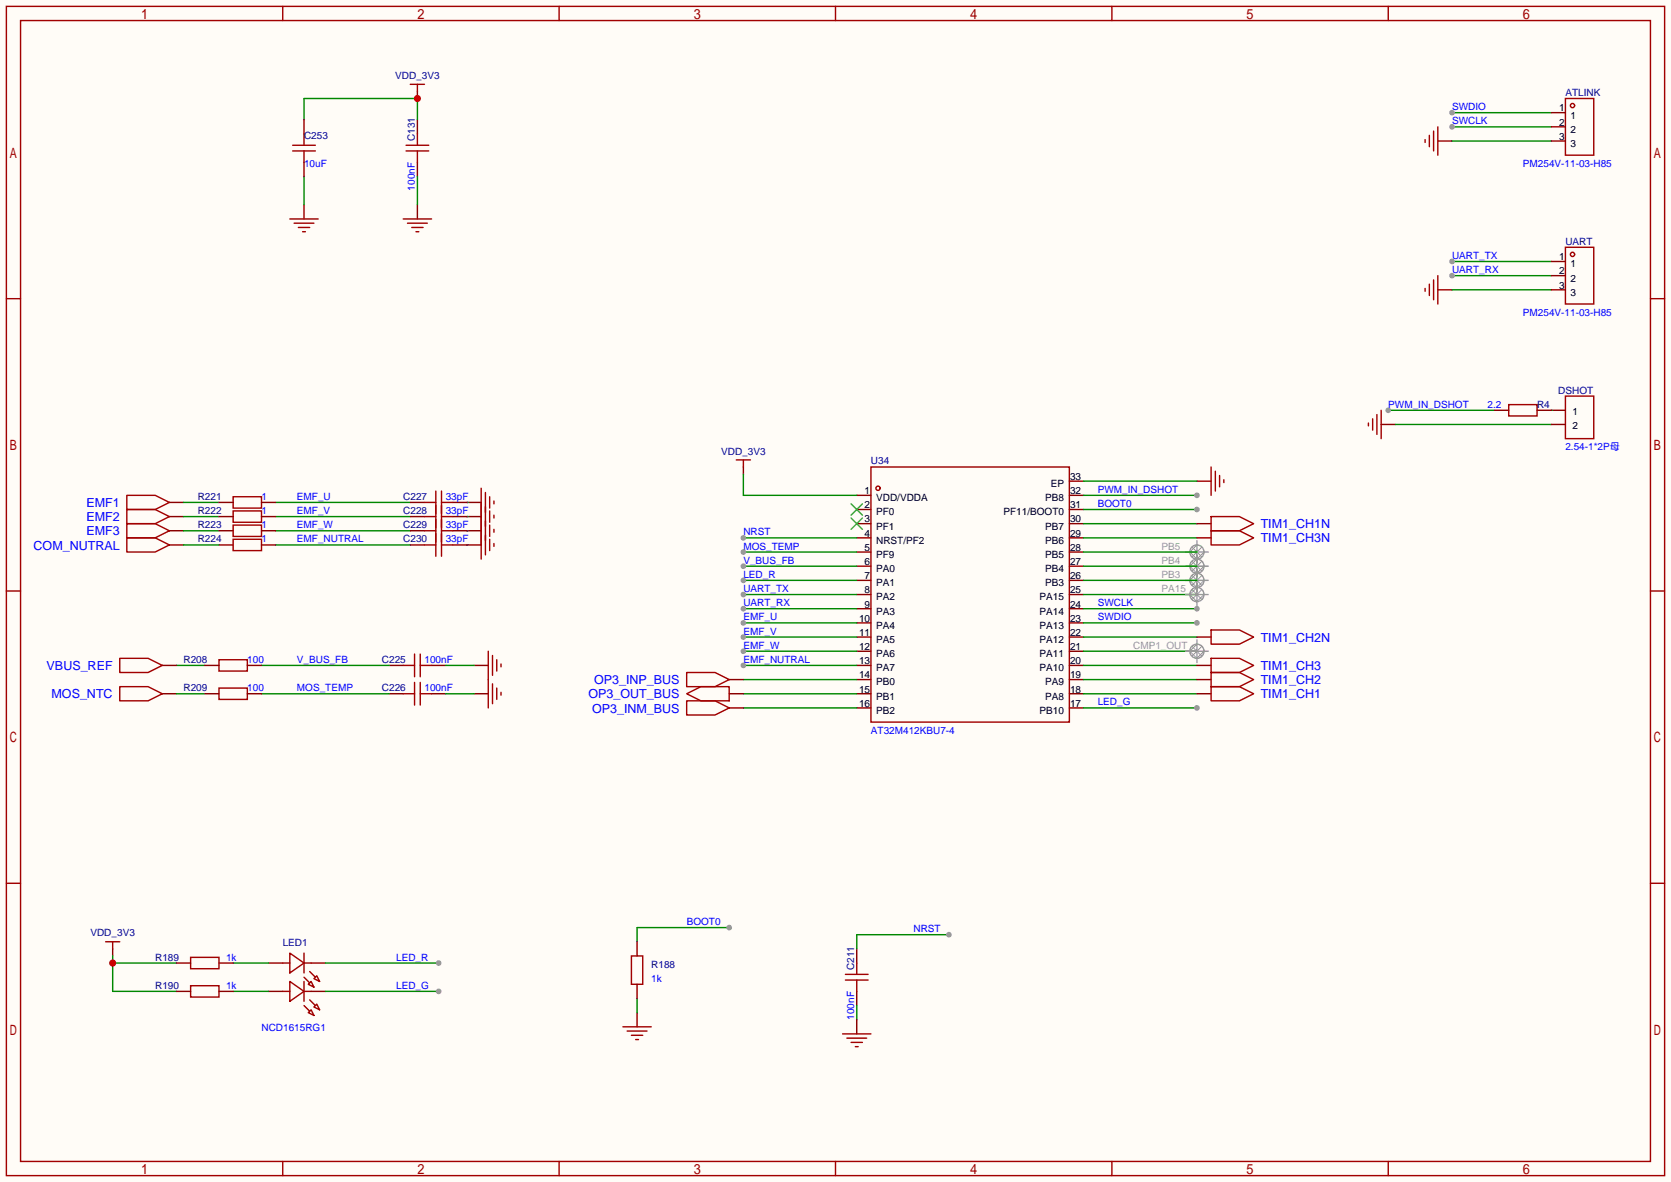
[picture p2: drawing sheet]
<svg xmlns="http://www.w3.org/2000/svg" width="299mm" height="212mm" viewBox="0 0 299 212" stroke-linecap="round" stroke-linejoin="round" font-family="sans-serif">
<path d="M0 0h299.5v211.8h-299.5z" fill="#fffcf7"/>
<g fill="none" stroke="#a10000" stroke-width=".25">
<path d="M1.1 1.1h297.2v209.6h-297.2zM3.7 3.7h292.1v204.5h-292.1zM50.7 1.1v2.6M100.2 1.1v2.6M149.7 1.1v2.6M199.3 1.1v2.6M248.8 1.1v2.6M1.1 53.5h2.6M295.8 53.5h2.5M1.1 105.9h2.6M295.8 105.9h2.5M1.1 158.3h2.6"/>
<path d="M295.8 158.3h2.5M50.7 208.2v2.5M100.2 208.2v2.5M149.7 208.2v2.5M199.3 208.2v2.5M248.8 208.2v2.5"/>
</g>
<path d="M260.2 20.2h17.8" fill="none" stroke="#008700" stroke-width=".25"/>
<circle cx="260.2" cy="20.2" r=".51" fill="#999"/>
<path d="M257.7 25.3h2.5" fill="none" stroke="#870000" stroke-width=".25"/>
<path d="M255.4 25v.5M256.2 24.3v2M256.9 23.5v3.6M257.7 22.7v5.1" fill="none" stroke="#a10000" stroke-width=".25"/>
<path d="M260.2 25.3h17.8M260.2 22.7h17.8" fill="none" stroke="#008700" stroke-width=".25"/>
<circle cx="260.2" cy="22.7" r=".51" fill="#999"/>
<g fill="none" stroke="#870000" stroke-width=".25">
<path d="M153.5 88.8h2.6M153.5 91.3h2.6M153.5 93.9h2.6M153.5 96.4h2.6M153.5 98.9h2.6M191.6 86.2h2.6M191.6 88.8h2.6M191.6 91.3h2.6M191.6 93.9h2.6M191.6 96.4h2.6M191.6 98.9h2.6M153.5 101.5h2.6"/>
<path d="M153.5 104h2.6M153.5 106.6h2.6M153.5 109.1h2.6M153.5 111.6h2.6M153.5 114.2h2.6M153.5 116.7h2.6M153.5 119.3h2.6M191.6 101.5h2.6M191.6 104h2.6M191.6 106.6h2.6M191.6 109.1h2.6M191.6 111.6h2.6"/>
<path d="M191.6 114.2h2.6M191.6 116.7h2.6M191.6 119.3h2.6M153.5 121.8h2.6M153.5 124.3h2.6M153.5 126.9h2.6M191.6 121.8h2.6M191.6 124.3h2.6M191.6 126.9h2.6"/>
</g>
<path d="M152.5 92.8l2.1 2.1M152.5 90.3l2.1 2M154.6 92.8l-2.1 2.1M154.6 90.3l-2.1 2" fill="none" stroke="#3c3" stroke-width=".25"/>
<g fill="none" stroke="#a10000" stroke-width=".25">
<path d="M156.1 83.7h35.5v45.7h-35.5z"/>
<circle cx="157.4" cy="87.5" r=".38"/>
</g>
<path d="M133.2 96.4h20.3" fill="none" stroke="#008700" stroke-width=".25"/>
<circle cx="133.2" cy="96.4" r=".51" fill="#999"/>
<path d="M74.8 16.4v1.3M74.8 21.5v2.5M74.8 29.1v2.5M74.8 36.7v2.5M214.5 86.2h2.5" fill="none" stroke="#870000" stroke-width=".25"/>
<path d="M72.3 39.2h5M72.8 27.1h4M72.8 26h4M74.8 24v2M74.8 27.1v2M73 40h3.6M73.8 40.8h2M74.5 41.5h.6M217 83.7v5.1M217.8 84.5v3.5M218.6 85.2v2M219.3 86v.5" fill="none" stroke="#a10000" stroke-width=".25"/>
<path d="M54.5 21.5v-3.8h20.3v3.8M74.8 31.6v5.1M194.2 86.2h20.3" fill="none" stroke="#008700" stroke-width=".25"/>
<circle cx="74.8" cy="17.7" r=".63" fill="#c00"/>
<path d="M73.5 15.1h2.6M74.8 15.1v1.3M132 82.4h2.5M133.2 82.4v1.3" fill="none" stroke="#a10000" stroke-width=".25"/>
<path d="M133.2 83.7v1.3" fill="none" stroke="#870000" stroke-width=".25"/>
<path d="M133.2 85v3.8h20.3M194.2 111.6h20.3" fill="none" stroke="#008700" stroke-width=".25"/>
<circle cx="214.5" cy="111.6" r=".51" fill="#999"/>
<path d="M194.2 109.1h20.3" fill="none" stroke="#008700" stroke-width=".25"/>
<circle cx="214.5" cy="109.1" r=".51" fill="#999"/>
<path d="M133.2 98.9h20.3" fill="none" stroke="#008700" stroke-width=".25"/>
<circle cx="133.2" cy="98.9" r=".51" fill="#999"/>
<path d="M133.2 101.5h20.3" fill="none" stroke="#008700" stroke-width=".25"/>
<circle cx="133.2" cy="101.5" r=".51" fill="#999"/>
<path d="M133.2 104h20.3" fill="none" stroke="#008700" stroke-width=".25"/>
<circle cx="133.2" cy="104" r=".51" fill="#999"/>
<path d="M133.2 106.6h20.3" fill="none" stroke="#008700" stroke-width=".25"/>
<circle cx="133.2" cy="106.6" r=".51" fill="#999"/>
<path d="M133.2 109.1h20.3" fill="none" stroke="#008700" stroke-width=".25"/>
<circle cx="133.2" cy="109.1" r=".51" fill="#999"/>
<path d="M133.2 111.6h20.3" fill="none" stroke="#008700" stroke-width=".25"/>
<circle cx="133.2" cy="111.6" r=".51" fill="#999"/>
<path d="M133.2 114.2h20.3" fill="none" stroke="#008700" stroke-width=".25"/>
<circle cx="133.2" cy="114.2" r=".51" fill="#999"/>
<path d="M133.2 116.7h20.3" fill="none" stroke="#008700" stroke-width=".25"/>
<circle cx="133.2" cy="116.7" r=".51" fill="#999"/>
<path d="M133.2 119.3h20.3" fill="none" stroke="#008700" stroke-width=".25"/>
<circle cx="133.2" cy="119.3" r=".51" fill="#999"/>
<path d="M194.2 96.4h20.3M194.2 93.9h20.3M194.2 91.3h20.3M194.2 119.3h20.3M194.2 116.7h20.3M194.2 114.2h20.3M133.2 121.8h20.3M133.2 124.3h20.3M133.2 126.9h20.3M194.2 121.8h20.3M194.2 124.3h20.3" fill="none" stroke="#008700" stroke-width=".25"/>
<circle cx="214.5" cy="91.3" r=".51" fill="#999"/>
<path d="M153.5 170.1v2.5M153.5 177.7v2.5" fill="none" stroke="#870000" stroke-width=".25"/>
<path d="M151.5 175.6h4.1M151.5 174.6h4.1M153.5 172.6v2M153.5 175.6v2.1" fill="none" stroke="#a10000" stroke-width=".25"/>
<path d="M170.1 167.5h-16.6v2.6M153.5 180.2v2.6" fill="none" stroke="#008700" stroke-width=".25"/>
<circle cx="170.1" cy="167.5" r=".51" fill="#999"/>
<path d="M114.2 181.5v2.5M153.5 182.8v2.5" fill="none" stroke="#870000" stroke-width=".25"/>
<path d="M111.6 184h5.1M112.4 184.8h3.6M113.2 185.5h2M113.9 186.3h.5M151 185.3h5.1M151.8 186.1h3.5M152.5 186.8h2.1M153.3 187.6h.5" fill="none" stroke="#a10000" stroke-width=".25"/>
<path d="M114.2 178.9v2.6M130.7 166.2h-16.5v2.6" fill="none" stroke="#008700" stroke-width=".25"/>
<circle cx="130.7" cy="166.2" r=".51" fill="#999"/>
<path d="M194.2 106.6h20.3M41.8 172.6h6.3M58.3 172.6h20.3" fill="none" stroke="#008700" stroke-width=".25"/>
<g fill="none" stroke="#a10000" stroke-width=".25">
<path d="M18.9 168.8h2.6M20.2 168.8v1.3M50.7 177.7h1.2M50.7 172.6h1.2M51.9 175.9l2.6 1.8-2.6 1.8zM51.9 170.8l2.6 1.8-2.6 1.8zM54.5 177.7h1.3M54.5 170.8v3.6M54.5 175.9v3.6M54.5 172.6h1.3M54.5 175.1l1 1M55.5 179.2l1 1"/>
<path d="M55.5 174.1l1 1M55.8 175.9l.5 1-1.1-.5zM56.3 175.4l.5-.5 .5 1zM54.5 180.2l1 1M55.8 181l.5 1-1.1-.5zM56.3 180.5l.5-.5 .5 1z"/>
</g>
<path d="M20.2 170.1v1.2M48.1 177.7h2.6M48.1 172.6h2.6M55.8 177.7h2.5M55.8 172.6h2.5" fill="none" stroke="#870000" stroke-width=".25"/>
<circle cx="78.6" cy="172.6" r=".51" fill="#999"/>
<path d="M41.8 177.7h6.3M58.3 177.7h20.3" fill="none" stroke="#008700" stroke-width=".25"/>
<circle cx="78.6" cy="177.7" r=".51" fill="#999"/>
<path d="M20.2 171.3v6.4h11.4M20.2 172.6h11.4" fill="none" stroke="#008700" stroke-width=".25"/>
<circle cx="20.2" cy="172.6" r=".63" fill="#c00"/>
<g fill="none" stroke="#870000" stroke-width=".25">
<path d="M30.4 90h2.5M30.4 92.6h2.5M30.4 95.1h2.5M30.4 97.7h2.5M83.7 90h2.5M83.7 92.6h2.5M83.7 95.1h2.5M83.7 97.7h2.5M214.5 96.4h2.5M69.7 119.3h2.6M77.3 119.3h2.6M85 119.3h2.5"/>
<path d="M214.5 119.3h2.5M214.5 114.2h2.5M29.1 124.3h2.5M69.7 124.3h2.6M77.3 124.3h2.6M85 124.3h2.5M130.7 124.3h2.5M130.7 121.8h2.5M130.7 126.9h2.5M214.5 124.3h2.5M214.5 121.8h2.5"/>
</g>
<g fill="none" stroke="#a10000" stroke-width=".25">
<path d="M22.7 88.8h5.1l2.6 1.2-2.6 1.3h-5.1zM22.7 91.3h5.1l2.6 1.3-2.6 1.3h-5.1zM22.7 93.9h5.1l2.6 1.2-2.6 1.3h-5.1zM22.7 96.4h5.1l2.6 1.3-2.6 1.2h-5.1zM86.2 87.5v12.7M87 88.3v11.1M87.8 89v2.1M87.8 91.6v2M87.8 94.1v2M87.8 96.6v2.1M88.5 89.8v.5M88.5 92.3v.5"/>
<path d="M88.5 94.9v.5M88.5 97.4v.5M217 95.1h5.1l2.6 1.3-2.6 1.3h-5.1zM72.3 119.3h2M74.3 117.2v4.1M75.3 117.2v4.1M75.3 119.3h2M87.5 116.7v10.2M88.3 117.5v3.5M89 118.2v2.1M89.8 119v.5M217 118h5.1l2.6 1.3-2.6 1.2h-5.1z"/>
<path d="M217 112.9h5.1l2.6 1.3-2.6 1.2h-5.1zM21.5 123.1h5l2.6 1.2-2.6 1.3h-5zM72.3 124.3h2M74.3 122.3v4.1M75.3 122.3v4.1M75.3 124.3h2M88.3 122.6v3.5M89 123.3v2M89.8 124.1v.5M123.1 124.3l2.5-1.2h5.1v2.5h-5.1zM123.1 120.5h5l2.6 1.3-2.6 1.3h-5zM123.1 125.6h5l2.6 1.3-2.6 1.2h-5z"/>
<path d="M217 123.1h5.1l2.6 1.2-2.6 1.3h-5.1zM217 120.5h5.1l2.6 1.3-2.6 1.3h-5.1z"/>
</g>
<g fill="none" stroke="#008700" stroke-width=".25">
<path d="M260.2 46.9h17.8M32.9 90h6.3M32.9 92.6h6.3M32.9 95.1h6.3M32.9 97.7h6.3M49.4 90h24.1M49.4 92.6h24.1M49.4 95.1h24.1M49.4 97.7h24.1M83.7 90h.1M83.7 92.6h.1M83.7 95.1h.1"/>
<path d="M83.7 97.7h.1M31.6 119.3h5.1M46.9 119.3h22.8M79.9 119.3h5.1M31.6 124.3h5.1M46.9 124.3h22.8M79.9 124.3h5.1"/>
</g>
<circle cx="260.2" cy="46.9" r=".51" fill="#999"/>
<path d="M257.7 51.9h2.5" fill="none" stroke="#870000" stroke-width=".25"/>
<path d="M255.4 51.7v.5M256.2 50.9v2.1M256.9 50.2v3.5M257.7 49.4v5.1" fill="none" stroke="#a10000" stroke-width=".25"/>
<path d="M260.2 51.9h17.8M260.2 49.4h17.8" fill="none" stroke="#008700" stroke-width=".25"/>
<circle cx="260.2" cy="49.4" r=".51" fill="#999"/>
<path d="M247.5 76.1h2.6" fill="none" stroke="#870000" stroke-width=".25"/>
<path d="M245.2 75.8v.5M246 75.1v2M246.8 74.3v3.6M247.5 73.5v5.1" fill="none" stroke="#a10000" stroke-width=".25"/>
<path d="M248.8 73.5h19M250.1 76.1h27.9" fill="none" stroke="#008700" stroke-width=".25"/>
<circle cx="248.8" cy="73.5" r=".51" fill="#999"/>
<g fill="none" stroke="#a10000" stroke-width=".25">
<path d="M280.5 17.7h5.1v10.1h-5.1zM280.5 44.3h5.1v10.2h-5.1zM280.5 71h5.1v7.6h-5.1zM41.8 89h5.1v2.1h-5.1zM41.8 91.6h5.1v2h-5.1zM41.8 94.1h5.1v2h-5.1zM41.8 96.6h5.1v2.1h-5.1zM76.1 90h2M76.1 92.6h2M76.1 95.1h2M76.1 97.7h2M78.1 88v11.7"/>
<path d="M79.1 88v11.7M79.1 90h2.1M79.1 92.6h2.1M79.1 95.1h2.1M79.1 97.7h2.1M21.5 118h5l2.6 1.3-2.6 1.2h-5zM39.2 118.2h5.1v2.1h-5.1zM39.2 123.3h5.1v2h-5.1zM34.2 171.6h5v2h-5zM34.2 176.7h5v2h-5zM113.2 171.3h2v5.1h-2z"/>
<circle cx="281.8" cy="18.9" r=".38"/>
<circle cx="281.8" cy="45.6" r=".38"/>
</g>
<g fill="none" stroke="#870000" stroke-width=".25">
<path d="M278 20.2h2.5M278 22.7h2.5M278 25.3h2.5M278 46.9h2.5M278 49.4h2.5M278 51.9h2.5M278 73.5h2.5M278 76.1h2.5M39.2 90h2.6M39.2 92.6h2.6M39.2 95.1h2.6M39.2 97.7h2.6"/>
<path d="M46.9 90h2.5M46.9 92.6h2.5M46.9 95.1h2.5M46.9 97.7h2.5M73.5 90h2.6M73.5 92.6h2.6M73.5 95.1h2.6M73.5 97.7h2.6M81.2 90h2.5M81.2 92.6h2.5M81.2 95.1h2.5M81.2 97.7h2.5"/>
<path d="M29.1 119.3h2.5M36.7 119.3h2.5M44.3 119.3h2.6M36.7 124.3h2.5M44.3 124.3h2.6M31.6 172.6h2.6M31.6 177.7h2.6M39.2 172.6h2.6M39.2 177.7h2.6M114.2 168.8v2.5M114.2 176.4v2.5"/>
</g>
<path d="M194.2 88.8h20.3" fill="none" stroke="#008700" stroke-width=".25"/>
<circle cx="214.5" cy="88.8" r=".51" fill="#999"/>
<g fill="none" stroke="#999" stroke-width=".25">
<path d="M212.5 98.9h4M214.5 96.9v9.1M212.5 101.5h4M212.5 104h4"/>
<circle cx="214.5" cy="98.9" r="1.27"/>
<circle cx="214.5" cy="101.5" r="1.27"/>
<circle cx="214.5" cy="104" r="1.27"/>
</g>
<path d="M213.6 98l1.8 1.8M214.5 97.7l-1.3 1.2 1.3 1.3M215.4 98l-1.8 1.8M215.8 98.9l-2.6 2.6 1.3 1.2M213.6 100.6l1.8 1.8M213.6 103.1l1.8 1.8M215.4 100.6l-1.8 1.8M215.4 103.1l-1.8 1.8M215.8 101.5l-2.6 2.5 1.3 1.3 1.3-1.3" fill="none" stroke="#999" stroke-width=".18"/>
<path d="M194.2 98.9h20.3M194.2 101.5h20.3M194.2 104h20.3M194.2 126.9h20.3" fill="none" stroke="#008700" stroke-width=".25"/>
<path d="M214.5 93.9h2.5" fill="none" stroke="#870000" stroke-width=".25"/>
<path d="M217 92.6h5.1l2.6 1.3-2.6 1.2h-5.1z" fill="none" stroke="#a10000" stroke-width=".25"/>
<circle cx="214.5" cy="126.9" r=".51" fill="#999"/>
<path d="M54.5 21.5v2.5M54.5 29.1v2.5M54.5 36.7v2.5M267.8 73.5h2.6M275.5 73.5h2.5" fill="none" stroke="#870000" stroke-width=".25"/>
<path d="M51.9 39.2h5.1M52.5 26h4M52.5 27.1h4M54.5 24v2M54.5 27.1v2M52.7 40h3.6M53.5 40.8h2M54.2 41.5h.5M270.4 72.5h5.1v2h-5.1z" fill="none" stroke="#a10000" stroke-width=".25"/>
<path d="M54.5 31.6v5.1M278 73.5h.1" fill="none" stroke="#008700" stroke-width=".25"/>
<g fill="none" stroke="#999" stroke-width=".25">
<path d="M212.5 106.6h4M212.5 116.7h4M214.5 104.5v4.1M214.5 114.7v4"/>
<circle cx="214.5" cy="106.6" r="1.27"/>
<circle cx="214.5" cy="116.7" r="1.27"/>
</g>
<path d="M213.6 105.7l1.8 1.8M213.6 115.8l1.8 1.8M214.5 105.3l-1.3 1.3 1.3 1.2 1.3-1.2M214.5 115.4l-1.3 1.3 1.3 1.3 1.3-1.3M215.4 105.7l-1.8 1.8M215.4 115.8l-1.8 1.8" fill="none" stroke="#999" stroke-width=".18"/>
<g font-size="2.2" fill="#00f">
<text x="15.5" y="90.9">EMF1</text>
<text x="15.5" y="93.4">EMF2</text>
<text x="15.5" y="95.9">EMF3</text>
<text x="225.9" y="94.7">TIM1_CH1N</text>
<text x="6" y="98.5">COM_NUTRAL</text>
<text x="225.9" y="97.2">TIM1_CH3N</text>
<text x="225.9" y="115">TIM1_CH2N</text>
<text x="8.4" y="120.1">VBUS_REF</text>
<text x="9.2" y="125.2">MOS_NTC</text>
<text x="105.5" y="125.2">OP3_OUT_BUS</text>
<text x="106.5" y="122.6">OP3_INP_BUS</text>
<text x="225.9" y="125.2">TIM1_CH1</text>
<text x="225.9" y="122.6">TIM1_CH2</text>
<text x="225.9" y="120.1">TIM1_CH3</text>
<text x="106.1" y="127.7">OP3_INM_BUS</text>
</g>
<g font-size="1.8" fill="#000080">
<text x="70.8" y="14.2">VDD_3V3</text>
<text x="280.5" y="17.2">ATLINK</text>
<text x="54.5" y="24.8">C253</text>
<text x="74.4" y="25.3" transform="rotate(-90 74.4 25.3)">C131</text>
<text x="280.5" y="43.9">UART</text>
<text x="279.3" y="70.5">DSHOT</text>
<text x="275.5" y="73.1">R4</text>
<text x="129.2" y="81.5">VDD_3V3</text>
<text x="156.1" y="83.2">U34</text>
<text x="35.4" y="89.6">R221</text>
<text x="72.3" y="89.6">C227</text>
<text x="35.4" y="92.1">R222</text>
<text x="35.4" y="94.7">R223</text>
<text x="72.3" y="92.1">C228</text>
<text x="72.3" y="94.7">C229</text>
<text x="35.4" y="97.2">R224</text>
<text x="72.3" y="97.2">C230</text>
<text x="32.9" y="118.8">R208</text>
<text x="68.5" y="118.8">C225</text>
<text x="32.9" y="123.9">R209</text>
<text x="68.5" y="123.9">C226</text>
<text x="16.2" y="167.8">VDD_3V3</text>
<text x="27.8" y="172.1">R189</text>
<text x="50.7" y="169.6">LED1</text>
<text x="116.7" y="173.4">R188</text>
<text x="153.1" y="173.9" transform="rotate(-90 153.1 173.9)">C211</text>
<text x="27.8" y="177.2">R190</text>
</g>
<g font-size="1.8" fill="#00f">
<text x="260.2" y="19.7">SWDIO</text>
<text x="260.2" y="22.3">SWCLK</text>
<text x="54.5" y="29.9">10uF</text>
<text x="272.9" y="29.9">PM254V-11-03-H85</text>
<text x="74.4" y="34.2" transform="rotate(-90 74.4 34.2)">100nF</text>
<text x="260.2" y="46.4">UART_TX</text>
<text x="260.2" y="49">UART_RX</text>
<text x="272.9" y="56.6">PM254V-11-03-H85</text>
<text x="248.8" y="73.1">PWM_IN_DSHOT</text>
<text x="266.6" y="73.1">2.2</text>
<text x="280.5" y="80.7">2.54-1*2P母</text>
<text x="46.9" y="89.6">1</text>
<text x="53.2" y="89.6">EMF_U</text>
<text x="79.9" y="89.6">33pF</text>
<text x="196.7" y="88.3">PWM_IN_DSHOT</text>
<text x="46.9" y="92.1">1</text>
<text x="46.9" y="94.7">1</text>
<text x="53.2" y="92.1">EMF_V</text>
<text x="53.2" y="94.7">EMF_W</text>
<text x="79.9" y="92.1">33pF</text>
<text x="79.9" y="94.7">33pF</text>
<text x="133.2" y="95.9">NRST</text>
<text x="196.7" y="90.9">BOOT0</text>
<text x="46.9" y="97.2">1</text>
<text x="53.2" y="97.2">EMF_NUTRAL</text>
<text x="79.9" y="97.2">33pF</text>
<text x="133.2" y="98.5">MOS_TEMP</text>
<text x="133.2" y="101">V_BUS_FB</text>
<text x="133.2" y="103.6">LED_R</text>
<text x="133.2" y="106.1">UART_TX</text>
<text x="133.2" y="108.6">UART_RX</text>
<text x="133.2" y="111.2">EMF_U</text>
<text x="133.2" y="113.7">EMF_V</text>
<text x="196.7" y="111.2">SWDIO</text>
<text x="196.7" y="108.6">SWCLK</text>
<text x="44.3" y="118.8">100</text>
<text x="53.2" y="118.8">V_BUS_FB</text>
<text x="76.1" y="118.8">100nF</text>
<text x="133.2" y="116.3">EMF_W</text>
<text x="133.2" y="118.8">EMF_NUTRAL</text>
<text x="44.3" y="123.9">100</text>
<text x="53.2" y="123.9">MOS_TEMP</text>
<text x="76.1" y="123.9">100nF</text>
<text x="156.1" y="131.5">AT32M412KBU7-4</text>
<text x="196.7" y="126.4">LED_G</text>
<text x="123.1" y="165.8">BOOT0</text>
<text x="163.7" y="167.1">NRST</text>
<text x="40.5" y="172.1">1k</text>
<text x="71" y="172.1">LED_R</text>
<text x="40.5" y="177.2">1k</text>
<text x="71" y="177.2">LED_G</text>
<text x="116.7" y="176">1k</text>
<text x="46.9" y="184.8">NCD1615RG1</text>
<text x="153.1" y="182.8" transform="rotate(-90 153.1 182.8)">100nF</text>
</g>
<g font-size="1.8">
<text x="279.4" y="20">1</text>
<text x="279.4" y="22.5">2</text>
<text x="281.5" y="21.2">1</text>
<text x="281.5" y="23.8">2</text>
<text x="279.4" y="25.1">3</text>
<text x="281.5" y="26.3">3</text>
<text x="279.4" y="46.6">1</text>
<text x="281.5" y="47.9">1</text>
<text x="279.4" y="49.2">2</text>
<text x="279.4" y="51.7">3</text>
<text x="281.5" y="50.5">2</text>
<text x="281.5" y="53">3</text>
<text x="281.8" y="74.3">1</text>
<text x="281.8" y="76.9">2</text>
<text x="155" y="88.6">1</text>
<text x="157" y="89.8">VDD/VDDA</text>
<text x="187.3" y="89.8">PB8</text>
<text x="188.3" y="87.3">EP</text>
<text x="191.8" y="86">33</text>
<text x="191.8" y="88.6">32</text>
<text x="155" y="93.6">3</text>
<text x="155" y="91.1">2</text>
<text x="157" y="94.9">PF1</text>
<text x="157" y="92.4">PF0</text>
<text x="179.8" y="92.4">PF11/BOOT0</text>
<text x="187.3" y="94.9">PB7</text>
<text x="191.8" y="91.1">31</text>
<text x="191.8" y="93.6">30</text>
<text x="155" y="101.3">6</text>
<text x="155" y="98.7">5</text>
<text x="155" y="96.2">4</text>
<text x="157" y="100">PF9</text>
<text x="157" y="97.4">NRST/PF2</text>
<text x="187.3" y="97.4">PB6</text>
<text x="187.3" y="100">PB5</text>
<text x="191.8" y="96.2">29</text>
<text x="191.8" y="98.7">28</text>
<text x="191.8" y="101.3">27</text>
<text x="155" y="106.3">8</text>
<text x="155" y="103.8">7</text>
<text x="157" y="107.6">PA2</text>
<text x="157" y="105.1">PA1</text>
<text x="157" y="102.5">PA0</text>
<text x="186.3" y="107.6">PA15</text>
<text x="187.3" y="102.5">PB4</text>
<text x="187.3" y="105.1">PB3</text>
<text x="191.8" y="103.8">26</text>
<text x="191.8" y="106.3">25</text>
<text x="154" y="114">11</text>
<text x="154" y="111.4">10</text>
<text x="155" y="108.9">9</text>
<text x="157" y="112.7">PA4</text>
<text x="157" y="110.1">PA3</text>
<text x="186.3" y="110.1">PA14</text>
<text x="186.3" y="112.7">PA13</text>
<text x="191.8" y="108.9">24</text>
<text x="191.8" y="111.4">23</text>
<text x="191.8" y="114">22</text>
<text x="154" y="119">13</text>
<text x="154" y="116.5">12</text>
<text x="157" y="117.8">PA6</text>
<text x="157" y="115.2">PA5</text>
<text x="186.3" y="115.2">PA12</text>
<text x="186.3" y="117.8">PA11</text>
<text x="191.8" y="116.5">21</text>
<text x="191.8" y="119">20</text>
<text x="154" y="124.1">15</text>
<text x="154" y="121.6">14</text>
<text x="157" y="125.4">PB1</text>
<text x="157" y="122.8">PB0</text>
<text x="157" y="120.3">PA7</text>
<text x="186.3" y="120.3">PA10</text>
<text x="187.3" y="122.8">PA9</text>
<text x="187.3" y="125.4">PA8</text>
<text x="191.8" y="121.6">19</text>
<text x="191.8" y="124.1">18</text>
<text x="154" y="126.7">16</text>
<text x="157" y="127.9">PB2</text>
<text x="186.3" y="127.9">PB10</text>
<text x="191.8" y="126.7">17</text>
</g>
<g font-size="1.8" fill="#999">
<text x="208.2" y="98.5">PB5</text>
<text x="208.2" y="101">PB4</text>
<text x="208.2" y="103.6">PB3</text>
<text x="208.2" y="106.1">PA15</text>
<text x="203.1" y="116.3">CMP1_OUT</text>
</g>
</svg>
